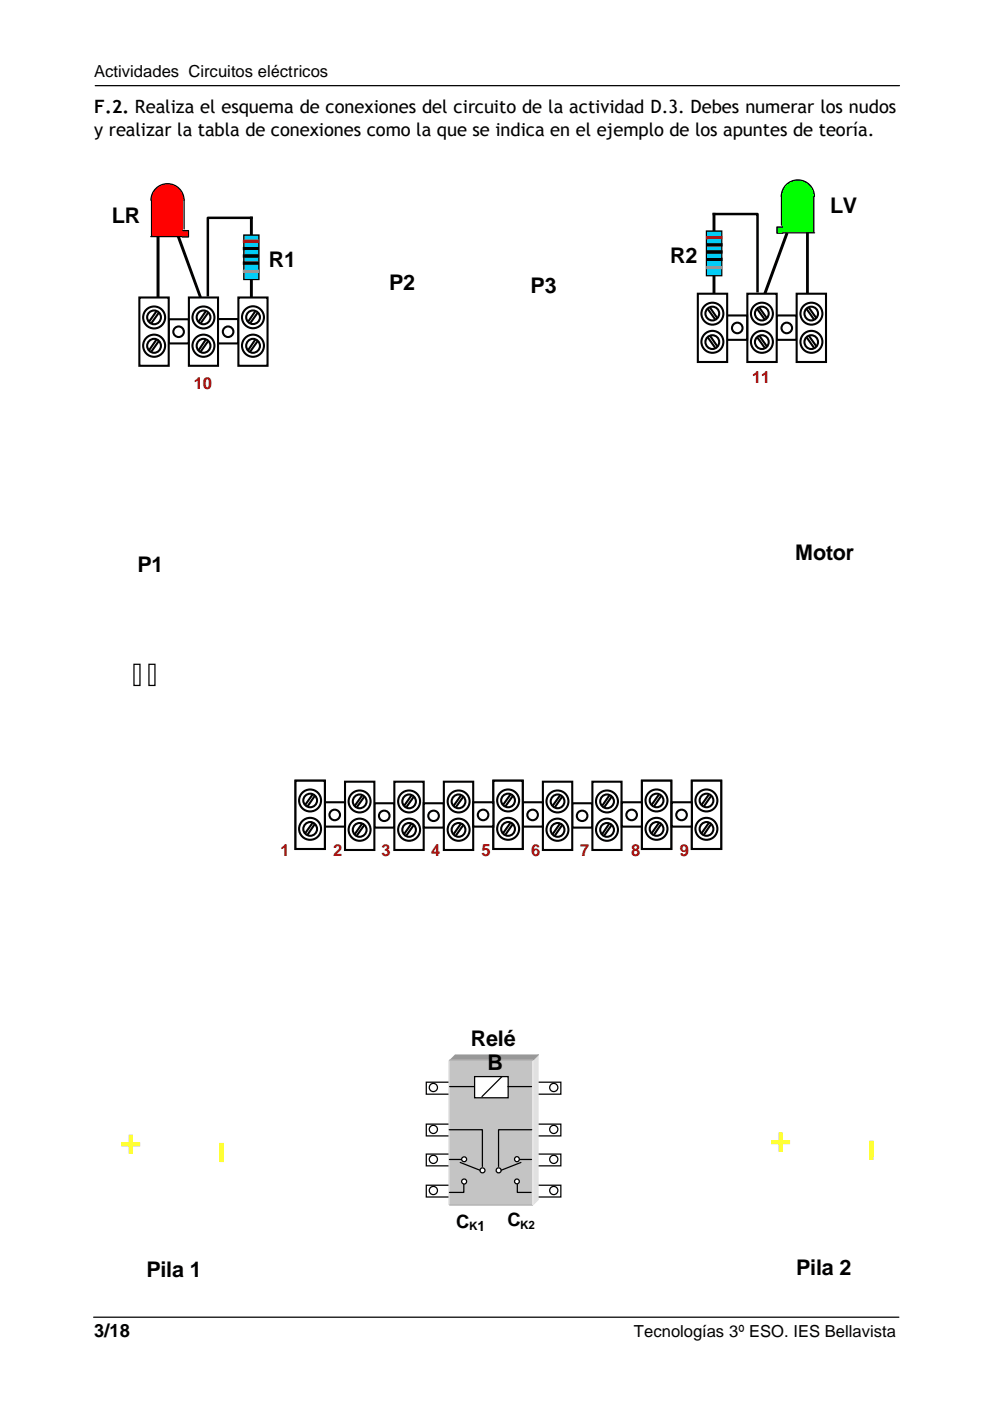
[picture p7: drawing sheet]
<svg xmlns="http://www.w3.org/2000/svg" width="210mm" height="297mm" viewBox="0 0 210 297" stroke-linecap="round" stroke-linejoin="round" font-family="sans-serif">
<path d="M20.2 18.2h170.5M19.9 279.3h170.7" fill="none" stroke="#010101" stroke-width=".26"/>
<g fill="#fff">
<path d="M100.5 244.9h8.5v5.3h-8.5z" fill-rule="evenodd"/>
<path d="M90.3 238.3h5.1v2.5h-5.1z" fill-rule="evenodd"/>
</g>
<path d="M90.4 238.3h5v2.5h-5z" fill="none" stroke="#010101" stroke-width=".26"/>
<circle cx="91.9" cy="239.5" r=".86" fill="#fff"/>
<circle cx="91.9" cy="239.5" r=".86" fill="none" stroke="#010101" stroke-width=".26"/>
<path d="M90.3 244.6h5.1v2.6h-5.1z" fill-rule="evenodd" fill="#fff"/>
<path d="M90.4 244.7h5v2.5h-5z" fill="none" stroke="#010101" stroke-width=".26"/>
<circle cx="91.9" cy="245.8" r=".86" fill="#fff"/>
<circle cx="91.9" cy="245.8" r=".86" fill="none" stroke="#010101" stroke-width=".26"/>
<path d="M90.3 251.2h5.1v2.6h-5.1z" fill-rule="evenodd" fill="#fff"/>
<path d="M90.4 251.3h5v2.5h-5z" fill="none" stroke="#010101" stroke-width=".26"/>
<circle cx="91.9" cy="252.4" r=".87" fill="#fff"/>
<circle cx="91.9" cy="252.4" r=".87" fill="none" stroke="#010101" stroke-width=".26"/>
<path d="M90.3 229.4h5.1v2.5h-5.1z" fill-rule="evenodd" fill="#fff"/>
<path d="M90.4 229.4h5v2.6h-5z" fill="none" stroke="#010101" stroke-width=".26"/>
<circle cx="91.9" cy="230.6" r=".87" fill="#fff"/>
<circle cx="91.9" cy="230.6" r=".87" fill="none" stroke="#010101" stroke-width=".26"/>
<path d="M113.9 238.3h5v2.5h-5z" fill-rule="evenodd" fill="#fff"/>
<path d="M113.9 238.3h5v2.5h-5z" fill="none" stroke="#010101" stroke-width=".26"/>
<circle cx="117.4" cy="239.5" r=".86" fill="#fff"/>
<circle cx="117.4" cy="239.5" r=".86" fill="none" stroke="#010101" stroke-width=".26"/>
<path d="M113.9 244.6h5v2.6h-5z" fill-rule="evenodd" fill="#fff"/>
<path d="M113.9 244.7h5v2.5h-5z" fill="none" stroke="#010101" stroke-width=".26"/>
<circle cx="117.4" cy="245.8" r=".86" fill="#fff"/>
<circle cx="117.4" cy="245.8" r=".86" fill="none" stroke="#010101" stroke-width=".26"/>
<path d="M113.9 251.2h5v2.6h-5z" fill-rule="evenodd" fill="#fff"/>
<path d="M113.9 251.3h5v2.5h-5z" fill="none" stroke="#010101" stroke-width=".26"/>
<circle cx="117.4" cy="252.4" r=".87" fill="#fff"/>
<circle cx="117.4" cy="252.4" r=".87" fill="none" stroke="#010101" stroke-width=".26"/>
<path d="M113.9 229.4h5v2.5h-5z" fill-rule="evenodd" fill="#fff"/>
<path d="M113.9 229.4h5v2.6h-5z" fill="none" stroke="#010101" stroke-width=".26"/>
<circle cx="117.4" cy="230.6" r=".87" fill="#fff"/>
<circle cx="117.4" cy="230.6" r=".87" fill="none" stroke="#010101" stroke-width=".26"/>
<path d="M113 224.8l1.2-1.2v30.7l-1.2 1.2z" fill="#e1e1e1"/>
<path d="M114.2 254.3l-1.2 1.2" fill="none" stroke="#e1e1e1" stroke-width=".21"/>
<path d="M95.2 224.8l1.3-1.2h17.7l-1.2 1.2z" fill="#989898"/>
<path d="M114.2 223.6l-1.2 1.2" fill="none" stroke="#989898" stroke-width=".21"/>
<path d="M95.2 224.8h17.8v30.7h-17.8z" fill-rule="evenodd" fill="#c4c4c4"/>
<path d="M95.2 224.8v30.7" fill="none" stroke="#d6d6d6" stroke-width=".34"/>
<path d="M95.2 224.8h17.8M95.2 255.5h17.8" fill="none" stroke="#b7b7b7" stroke-width=".34"/>
<path d="M113 224.8v30.7" fill="none" stroke="#eaeaea" stroke-width=".34"/>
<path d="M100.6 228.2h7.1v4.5h-7.1z" fill-rule="evenodd" fill="#fff"/>
<path d="M100.6 228.3h7.1v4.4h-7.1zM106.4 228.3l-4.2 4.2M107.7 230.4h5" fill="none" stroke="#010101" stroke-width=".26"/>
<circle cx="98.4" cy="250.5" r=".53" fill="#fff"/>
<circle cx="98.4" cy="250.5" r=".53" fill="none" stroke="#010101" stroke-width=".26"/>
<circle cx="98.4" cy="245.8" r=".52" fill="#fff"/>
<circle cx="98.4" cy="245.8" r=".52" fill="none" stroke="#010101" stroke-width=".26"/>
<circle cx="102.3" cy="248.1" r=".53" fill="#fff"/>
<g fill="none" stroke="#010101" stroke-width=".26">
<path d="M95.2 239.5h7.1v7.8M95.3 245.8h2.5M97.6 246.5l4.2 1.6M98.3 251.1v1.7h-3"/>
<circle cx="102.3" cy="248.1" r=".53"/>
</g>
<circle cx="109.6" cy="250.5" r=".51" fill="#fff"/>
<circle cx="109.6" cy="250.5" r=".51" fill="none" stroke="#010101" stroke-width=".26"/>
<circle cx="109.6" cy="245.8" r=".52" fill="#fff"/>
<circle cx="109.6" cy="245.8" r=".52" fill="none" stroke="#010101" stroke-width=".26"/>
<circle cx="105.7" cy="248.1" r=".53" fill="#fff"/>
<g fill="none" stroke="#010101" stroke-width=".26">
<path d="M95.3 230.4h5.2M112.7 239.5h-7v7.8M109.7 251.1v1.7h2.9M110.2 245.8h2.5M110.4 246.5l-4.1 1.6"/>
<circle cx="105.7" cy="248.1" r=".53"/>
</g>
<path d="M79.3 170.3h4.3v5.1h-4.3z" fill-rule="evenodd" fill="#fff"/>
<path d="M79.4 170.3h4.3v5.2h-4.3z" fill="none" stroke="#010101" stroke-width=".44"/>
<path d="M73.1 165.7h6.2v14.5h-6.2z" fill-rule="evenodd" fill="#fff"/>
<path d="M73.2 165.7h6.2v14.5h-6.2z" fill="none" stroke="#010101" stroke-width=".44"/>
<circle cx="76.3" cy="175.9" r="2.34" fill="#fff"/>
<circle cx="76.3" cy="175.9" r="2.34" fill="none" stroke="#010101" stroke-width=".44"/>
<circle cx="76.3" cy="176" r="1.46" fill="#fff"/>
<g fill="none" stroke="#010101" stroke-width=".44">
<path d="M76.8 174.5l-1.6 2.4M77.3 174.8l-1.7 2.4"/>
<circle cx="76.3" cy="176" r="1.46"/>
</g>
<circle cx="76.2" cy="169.9" r="2.33" fill="#fff"/>
<circle cx="76.2" cy="169.9" r="2.33" fill="none" stroke="#010101" stroke-width=".44"/>
<circle cx="76.3" cy="169.9" r="1.45" fill="#fff"/>
<g fill="none" stroke="#010101" stroke-width=".44">
<path d="M76.8 168.6l-1.6 2.3M77.3 168.8l-1.7 2.4"/>
<circle cx="76.3" cy="169.9" r="1.45"/>
</g>
<path d="M83.6 165.7h6.2v14.5h-6.2z" fill-rule="evenodd" fill="#fff"/>
<path d="M83.6 165.7h6.2v14.5h-6.2z" fill="none" stroke="#010101" stroke-width=".44"/>
<circle cx="86.7" cy="175.9" r="2.33" fill="#fff"/>
<circle cx="86.7" cy="175.9" r="2.33" fill="none" stroke="#010101" stroke-width=".44"/>
<circle cx="86.8" cy="176" r="1.45" fill="#fff"/>
<g fill="none" stroke="#010101" stroke-width=".44">
<path d="M87.3 174.5l-1.7 2.4M87.8 174.8l-1.7 2.4"/>
<circle cx="86.8" cy="176" r="1.45"/>
</g>
<circle cx="86.7" cy="169.9" r="2.33" fill="#fff"/>
<circle cx="86.7" cy="169.9" r="2.33" fill="none" stroke="#010101" stroke-width=".44"/>
<circle cx="86.8" cy="169.9" r="1.45" fill="#fff"/>
<g fill="none" stroke="#010101" stroke-width=".44">
<path d="M87.3 168.6l-1.7 2.3M87.8 168.8l-1.7 2.4"/>
<circle cx="86.8" cy="169.9" r="1.45"/>
</g>
<circle cx="81.5" cy="173" r="1.11" fill="#fff"/>
<circle cx="81.5" cy="173" r="1.11" fill="none" stroke="#010101" stroke-width=".44"/>
<path d="M68.8 170.1h4.3v5.2h-4.3z" fill-rule="evenodd" fill="#fff"/>
<path d="M68.9 170.1h4.3v5.2h-4.3z" fill="none" stroke="#010101" stroke-width=".44"/>
<path d="M62.7 165.5h6.1v14.5h-6.1z" fill-rule="evenodd" fill="#fff"/>
<path d="M62.7 165.5h6.2v14.5h-6.2z" fill="none" stroke="#010101" stroke-width=".44"/>
<circle cx="65.7" cy="175.7" r="2.33" fill="#fff"/>
<circle cx="65.7" cy="175.7" r="2.33" fill="none" stroke="#010101" stroke-width=".44"/>
<circle cx="65.8" cy="175.8" r="1.46" fill="#fff"/>
<g fill="none" stroke="#010101" stroke-width=".44">
<path d="M66.3 174.4l-1.6 2.3M66.8 174.6l-1.6 2.4"/>
<circle cx="65.8" cy="175.8" r="1.46"/>
</g>
<circle cx="65.7" cy="169.7" r="2.33" fill="#fff"/>
<circle cx="65.7" cy="169.7" r="2.33" fill="none" stroke="#010101" stroke-width=".44"/>
<circle cx="65.8" cy="169.7" r="1.45" fill="#fff"/>
<g fill="none" stroke="#010101" stroke-width=".44">
<path d="M66.3 168.4l-1.6 2.3M66.8 168.7l-1.6 2.3"/>
<circle cx="65.8" cy="169.7" r="1.45"/>
</g>
<circle cx="71" cy="172.8" r="1.12" fill="#fff"/>
<circle cx="71" cy="172.8" r="1.12" fill="none" stroke="#010101" stroke-width=".44"/>
<path d="M62.7 165.5h6.1v14.5h-6.1z" fill-rule="evenodd" fill="#fff"/>
<path d="M62.7 165.5h6.2v14.5h-6.2z" fill="none" stroke="#010101" stroke-width=".44"/>
<circle cx="65.7" cy="175.7" r="2.33" fill="#fff"/>
<circle cx="65.7" cy="175.7" r="2.33" fill="none" stroke="#010101" stroke-width=".44"/>
<circle cx="65.8" cy="175.8" r="1.46" fill="#fff"/>
<g fill="none" stroke="#010101" stroke-width=".44">
<path d="M66.3 174.4l-1.6 2.3M66.8 174.6l-1.6 2.4"/>
<circle cx="65.8" cy="175.8" r="1.46"/>
</g>
<circle cx="65.7" cy="169.7" r="2.33" fill="#fff"/>
<circle cx="65.7" cy="169.7" r="2.33" fill="none" stroke="#010101" stroke-width=".44"/>
<circle cx="65.8" cy="169.7" r="1.45" fill="#fff"/>
<g fill="none" stroke="#010101" stroke-width=".44">
<path d="M66.3 168.4l-1.6 2.3M66.8 168.7l-1.6 2.3"/>
<circle cx="65.8" cy="169.7" r="1.45"/>
</g>
<path d="M89.8 170.3h4.3v5.1h-4.3z" fill-rule="evenodd" fill="#fff"/>
<path d="M89.8 170.3h4.3v5.2h-4.3z" fill="none" stroke="#010101" stroke-width=".44"/>
<path d="M94.1 165.7h6.2v14.5h-6.2z" fill-rule="evenodd" fill="#fff"/>
<path d="M94.1 165.7h6.2v14.5h-6.2z" fill="none" stroke="#010101" stroke-width=".44"/>
<circle cx="97.2" cy="175.9" r="2.33" fill="#fff"/>
<circle cx="97.2" cy="175.9" r="2.33" fill="none" stroke="#010101" stroke-width=".44"/>
<circle cx="97.2" cy="176" r="1.47" fill="#fff"/>
<g fill="none" stroke="#010101" stroke-width=".44">
<path d="M97.8 174.5l-1.7 2.4M98.3 174.8l-1.7 2.4"/>
<circle cx="97.2" cy="176" r="1.47"/>
</g>
<circle cx="97.2" cy="169.9" r="2.33" fill="#fff"/>
<circle cx="97.2" cy="169.9" r="2.33" fill="none" stroke="#010101" stroke-width=".44"/>
<circle cx="97.2" cy="169.9" r="1.46" fill="#fff"/>
<g fill="none" stroke="#010101" stroke-width=".44">
<path d="M97.8 168.6l-1.7 2.3M98.3 168.8l-1.7 2.4"/>
<circle cx="97.2" cy="169.9" r="1.46"/>
</g>
<circle cx="91.9" cy="173" r="1.12" fill="#fff"/>
<circle cx="91.9" cy="173" r="1.12" fill="none" stroke="#010101" stroke-width=".44"/>
<path d="M121.3 170.3h4.3v5.1h-4.3z" fill-rule="evenodd" fill="#fff"/>
<path d="M121.3 170.3h4.3v5.2h-4.3z" fill="none" stroke="#010101" stroke-width=".44"/>
<path d="M115.1 165.7h6.2v14.5h-6.2z" fill-rule="evenodd" fill="#fff"/>
<path d="M115.1 165.7h6.2v14.5h-6.2z" fill="none" stroke="#010101" stroke-width=".44"/>
<circle cx="118.2" cy="175.9" r="2.34" fill="#fff"/>
<circle cx="118.2" cy="175.9" r="2.34" fill="none" stroke="#010101" stroke-width=".44"/>
<circle cx="118.2" cy="176" r="1.47" fill="#fff"/>
<g fill="none" stroke="#010101" stroke-width=".44">
<path d="M118.8 174.5l-1.7 2.4M119.3 174.8l-1.7 2.4"/>
<circle cx="118.2" cy="176" r="1.47"/>
</g>
<circle cx="118.2" cy="169.9" r="2.33" fill="#fff"/>
<circle cx="118.2" cy="169.9" r="2.33" fill="none" stroke="#010101" stroke-width=".44"/>
<circle cx="118.2" cy="169.9" r="1.46" fill="#fff"/>
<g fill="none" stroke="#010101" stroke-width=".44">
<path d="M118.8 168.6l-1.7 2.3M119.3 168.8l-1.7 2.4"/>
<circle cx="118.2" cy="169.9" r="1.46"/>
</g>
<path d="M125.6 165.7h6.2v14.5h-6.2z" fill-rule="evenodd" fill="#fff"/>
<path d="M125.6 165.7h6.2v14.5h-6.2z" fill="none" stroke="#010101" stroke-width=".44"/>
<circle cx="128.7" cy="175.9" r="2.33" fill="#fff"/>
<circle cx="128.7" cy="175.9" r="2.33" fill="none" stroke="#010101" stroke-width=".44"/>
<circle cx="128.7" cy="176" r="1.46" fill="#fff"/>
<g fill="none" stroke="#010101" stroke-width=".44">
<path d="M129.2 174.5l-1.6 2.4M129.8 174.8l-1.7 2.4"/>
<circle cx="128.7" cy="176" r="1.46"/>
</g>
<circle cx="128.7" cy="169.9" r="2.33" fill="#fff"/>
<circle cx="128.7" cy="169.9" r="2.33" fill="none" stroke="#010101" stroke-width=".44"/>
<circle cx="128.7" cy="169.9" r="1.45" fill="#fff"/>
<g fill="none" stroke="#010101" stroke-width=".44">
<path d="M129.2 168.6l-1.6 2.3M129.8 168.8l-1.7 2.4"/>
<circle cx="128.7" cy="169.9" r="1.45"/>
</g>
<circle cx="123.4" cy="173" r="1.12" fill="#fff"/>
<circle cx="123.4" cy="173" r="1.12" fill="none" stroke="#010101" stroke-width=".44"/>
<path d="M110.8 170.1h4.3v5.2h-4.3z" fill-rule="evenodd" fill="#fff"/>
<path d="M110.8 170.1h4.3v5.2h-4.3z" fill="none" stroke="#010101" stroke-width=".44"/>
<path d="M104.6 165.5h6.2v14.5h-6.2z" fill-rule="evenodd" fill="#fff"/>
<path d="M104.6 165.5h6.2v14.5h-6.2z" fill="none" stroke="#010101" stroke-width=".44"/>
<circle cx="107.7" cy="175.7" r="2.33" fill="#fff"/>
<circle cx="107.7" cy="175.7" r="2.33" fill="none" stroke="#010101" stroke-width=".44"/>
<circle cx="107.7" cy="175.8" r="1.46" fill="#fff"/>
<g fill="none" stroke="#010101" stroke-width=".44">
<path d="M108.3 174.4l-1.7 2.3M108.8 174.6l-1.7 2.4"/>
<circle cx="107.7" cy="175.8" r="1.46"/>
</g>
<circle cx="107.7" cy="169.7" r="2.33" fill="#fff"/>
<circle cx="107.7" cy="169.7" r="2.33" fill="none" stroke="#010101" stroke-width=".44"/>
<circle cx="107.7" cy="169.7" r="1.46" fill="#fff"/>
<g fill="none" stroke="#010101" stroke-width=".44">
<path d="M108.3 168.4l-1.7 2.3M108.8 168.7l-1.7 2.3"/>
<circle cx="107.7" cy="169.7" r="1.46"/>
</g>
<circle cx="112.9" cy="172.8" r="1.12" fill="#fff"/>
<circle cx="112.9" cy="172.8" r="1.12" fill="none" stroke="#010101" stroke-width=".44"/>
<path d="M104.6 165.5h6.2v14.5h-6.2z" fill-rule="evenodd" fill="#fff"/>
<path d="M104.6 165.5h6.2v14.5h-6.2z" fill="none" stroke="#010101" stroke-width=".44"/>
<circle cx="107.7" cy="175.7" r="2.33" fill="#fff"/>
<circle cx="107.7" cy="175.7" r="2.33" fill="none" stroke="#010101" stroke-width=".44"/>
<circle cx="107.7" cy="175.8" r="1.46" fill="#fff"/>
<g fill="none" stroke="#010101" stroke-width=".44">
<path d="M108.3 174.4l-1.7 2.3M108.8 174.6l-1.7 2.4"/>
<circle cx="107.7" cy="175.8" r="1.46"/>
</g>
<circle cx="107.7" cy="169.7" r="2.33" fill="#fff"/>
<circle cx="107.7" cy="169.7" r="2.33" fill="none" stroke="#010101" stroke-width=".44"/>
<circle cx="107.7" cy="169.7" r="1.46" fill="#fff"/>
<g fill="none" stroke="#010101" stroke-width=".44">
<path d="M108.3 168.4l-1.7 2.3M108.8 168.7l-1.7 2.3"/>
<circle cx="107.7" cy="169.7" r="1.46"/>
</g>
<path d="M100.3 170.1h4.3v5.2h-4.3z" fill-rule="evenodd" fill="#fff"/>
<path d="M100.3 170.1h4.3v5.2h-4.3z" fill="none" stroke="#010101" stroke-width=".44"/>
<circle cx="102.4" cy="172.8" r="1.12" fill="#fff"/>
<circle cx="102.4" cy="172.8" r="1.12" fill="none" stroke="#010101" stroke-width=".44"/>
<path d="M136.1 165.5h6.2v14.5h-6.2z" fill-rule="evenodd" fill="#fff"/>
<path d="M136.1 165.5h6.2v14.5h-6.2z" fill="none" stroke="#010101" stroke-width=".44"/>
<circle cx="139.2" cy="175.7" r="2.33" fill="#fff"/>
<circle cx="139.2" cy="175.7" r="2.33" fill="none" stroke="#010101" stroke-width=".44"/>
<circle cx="139.2" cy="175.8" r="1.46" fill="#fff"/>
<g fill="none" stroke="#010101" stroke-width=".44">
<path d="M139.8 174.4l-1.7 2.3M140.3 174.6l-1.7 2.4"/>
<circle cx="139.2" cy="175.8" r="1.46"/>
</g>
<circle cx="139.2" cy="169.7" r="2.33" fill="#fff"/>
<circle cx="139.2" cy="169.7" r="2.33" fill="none" stroke="#010101" stroke-width=".44"/>
<circle cx="139.2" cy="169.7" r="1.45" fill="#fff"/>
<g fill="none" stroke="#010101" stroke-width=".44">
<path d="M139.8 168.4l-1.7 2.3M140.3 168.7l-1.7 2.3"/>
<circle cx="139.2" cy="169.7" r="1.45"/>
</g>
<path d="M136.1 165.5h6.2v14.5h-6.2z" fill-rule="evenodd" fill="#fff"/>
<path d="M136.1 165.5h6.2v14.5h-6.2z" fill="none" stroke="#010101" stroke-width=".44"/>
<circle cx="139.2" cy="175.7" r="2.33" fill="#fff"/>
<circle cx="139.2" cy="175.7" r="2.33" fill="none" stroke="#010101" stroke-width=".44"/>
<circle cx="139.2" cy="175.8" r="1.46" fill="#fff"/>
<g fill="none" stroke="#010101" stroke-width=".44">
<path d="M139.8 174.4l-1.7 2.3M140.3 174.6l-1.7 2.4"/>
<circle cx="139.2" cy="175.8" r="1.46"/>
</g>
<circle cx="139.2" cy="169.7" r="2.33" fill="#fff"/>
<circle cx="139.2" cy="169.7" r="2.33" fill="none" stroke="#010101" stroke-width=".44"/>
<circle cx="139.2" cy="169.7" r="1.45" fill="#fff"/>
<g fill="none" stroke="#010101" stroke-width=".44">
<path d="M139.8 168.4l-1.7 2.3M140.3 168.7l-1.7 2.3"/>
<circle cx="139.2" cy="169.7" r="1.45"/>
</g>
<path d="M131.8 170.1h4.3v5.2h-4.3z" fill-rule="evenodd" fill="#fff"/>
<path d="M131.8 170.1h4.3v5.2h-4.3z" fill="none" stroke="#010101" stroke-width=".44"/>
<circle cx="133.9" cy="172.8" r="1.12" fill="#fff"/>
<circle cx="133.9" cy="172.8" r="1.12" fill="none" stroke="#010101" stroke-width=".44"/>
<path d="M146.7 165.5h6.2v14.5h-6.2z" fill-rule="evenodd" fill="#fff"/>
<path d="M146.7 165.5h6.2v14.5h-6.2z" fill="none" stroke="#010101" stroke-width=".44"/>
<circle cx="149.8" cy="175.7" r="2.33" fill="#fff"/>
<circle cx="149.8" cy="175.7" r="2.33" fill="none" stroke="#010101" stroke-width=".44"/>
<circle cx="149.8" cy="175.8" r="1.46" fill="#fff"/>
<g fill="none" stroke="#010101" stroke-width=".44">
<path d="M150.4 174.4l-1.7 2.3M150.8 174.6l-1.6 2.4"/>
<circle cx="149.8" cy="175.8" r="1.46"/>
</g>
<circle cx="149.8" cy="169.7" r="2.33" fill="#fff"/>
<circle cx="149.8" cy="169.7" r="2.33" fill="none" stroke="#010101" stroke-width=".44"/>
<circle cx="149.8" cy="169.7" r="1.45" fill="#fff"/>
<g fill="none" stroke="#010101" stroke-width=".44">
<path d="M150.4 168.4l-1.7 2.3M150.8 168.7l-1.6 2.3"/>
<circle cx="149.8" cy="169.7" r="1.45"/>
</g>
<path d="M146.7 165.5h6.2v14.5h-6.2z" fill-rule="evenodd" fill="#fff"/>
<path d="M146.7 165.5h6.2v14.5h-6.2z" fill="none" stroke="#010101" stroke-width=".44"/>
<circle cx="149.8" cy="175.7" r="2.33" fill="#fff"/>
<circle cx="149.8" cy="175.7" r="2.33" fill="none" stroke="#010101" stroke-width=".44"/>
<circle cx="149.8" cy="175.8" r="1.46" fill="#fff"/>
<g fill="none" stroke="#010101" stroke-width=".44">
<path d="M150.4 174.4l-1.7 2.3M150.8 174.6l-1.6 2.4"/>
<circle cx="149.8" cy="175.8" r="1.46"/>
</g>
<circle cx="149.8" cy="169.7" r="2.33" fill="#fff"/>
<circle cx="149.8" cy="169.7" r="2.33" fill="none" stroke="#010101" stroke-width=".44"/>
<circle cx="149.8" cy="169.7" r="1.45" fill="#fff"/>
<g fill="none" stroke="#010101" stroke-width=".44">
<path d="M150.4 168.4l-1.7 2.3M150.8 168.7l-1.6 2.3"/>
<circle cx="149.8" cy="169.7" r="1.45"/>
</g>
<path d="M142.4 170.1h4.3v5.2h-4.3z" fill-rule="evenodd" fill="#fff"/>
<path d="M142.4 170.1h4.3v5.2h-4.3z" fill="none" stroke="#010101" stroke-width=".44"/>
<circle cx="144.5" cy="172.8" r="1.12" fill="#fff"/>
<circle cx="144.5" cy="172.8" r="1.12" fill="none" stroke="#010101" stroke-width=".44"/>
<path d="M32.1 42.4h1.6v7.7h-1.6z" fill-rule="evenodd" fill="#ff0101"/>
<path d="M32 50.2h6.7M32.1 42.3v7.7M39 42.3v6.3" fill="none" stroke="#010101" stroke-width=".26"/>
<g fill="#010101">
<path d="M37.5 50.2l.6-.2 5 13.8-.6 .2zM42.1 63.9a.71 .71 0 0 1 1.4 0 .71 .71 0 0 1-1.4 0z"/>
<path d="M33.2 50.2h.6v14.7h-.6zM32.8 64.9a.71 .71 0 0 1 1.4 0 .71 .71 0 0 1-1.4 0z"/>
</g>
<g fill="#ff0101">
<path d="M38.7 48.9h1.2v1.3h-1.2z"/>
<path d="M32.9 42.3h6v7.7h-6z" fill-rule="evenodd"/>
</g>
<path d="M38.7 48.9h1.3v1.3h-1.3" fill="none" stroke="#010101" stroke-width=".26"/>
<path d="M33 40a3.5 3.5 0 0 1 3.9-.8 3.5 3.5 0 0 1 2.1 3.3h-7a3.5 3.5 0 0 1 1-2.5z" fill-rule="evenodd" fill="#ff0101"/>
<path d="M32 42.5a3.5 3.5 0 0 1 3.5-3.6 3.5 3.5 0 0 1 3.5 3.6" fill="none" stroke="#010101" stroke-width=".26"/>
<path d="M35.8 67.6h4.2v5.2h-4.2z" fill-rule="evenodd" fill="#fff"/>
<path d="M35.8 67.7h4.2v5.1h-4.2z" fill="none" stroke="#010101" stroke-width=".44"/>
<path d="M29.5 63.1h6.3v14.5h-6.3z" fill-rule="evenodd" fill="#fff"/>
<path d="M29.5 63.1h6.3v14.5h-6.3z" fill="none" stroke="#010101" stroke-width=".44"/>
<circle cx="32.7" cy="73.3" r="2.34" fill="#fff"/>
<circle cx="32.7" cy="73.3" r="2.34" fill="none" stroke="#010101" stroke-width=".44"/>
<circle cx="32.7" cy="73.3" r="1.47" fill="#fff"/>
<g fill="none" stroke="#010101" stroke-width=".44">
<path d="M33.2 71.9l-1.6 2.4M33.7 72.2l-1.6 2.3"/>
<circle cx="32.7" cy="73.3" r="1.47"/>
</g>
<circle cx="32.7" cy="67.3" r="2.33" fill="#fff"/>
<circle cx="32.7" cy="67.3" r="2.33" fill="none" stroke="#010101" stroke-width=".44"/>
<circle cx="32.7" cy="67.3" r="1.47" fill="#fff"/>
<g fill="none" stroke="#010101" stroke-width=".44">
<path d="M33.2 65.9l-1.6 2.3M33.7 66.2l-1.6 2.3"/>
<circle cx="32.7" cy="67.3" r="1.47"/>
</g>
<path d="M40 63.1h6.2v14.5h-6.2z" fill-rule="evenodd" fill="#fff"/>
<path d="M40 63.1h6.2v14.5h-6.2z" fill="none" stroke="#010101" stroke-width=".44"/>
<circle cx="43.2" cy="73.3" r="2.34" fill="#fff"/>
<circle cx="43.2" cy="73.3" r="2.34" fill="none" stroke="#010101" stroke-width=".44"/>
<circle cx="43.2" cy="73.3" r="1.47" fill="#fff"/>
<g fill="none" stroke="#010101" stroke-width=".44">
<path d="M43.7 71.9l-1.6 2.4M44.2 72.2l-1.7 2.3"/>
<circle cx="43.2" cy="73.3" r="1.47"/>
</g>
<circle cx="43.1" cy="67.3" r="2.33" fill="#fff"/>
<circle cx="43.1" cy="67.3" r="2.33" fill="none" stroke="#010101" stroke-width=".44"/>
<circle cx="43.2" cy="67.3" r="1.46" fill="#fff"/>
<g fill="none" stroke="#010101" stroke-width=".44">
<path d="M43.7 65.9l-1.6 2.3M44.2 66.2l-1.7 2.3"/>
<circle cx="43.2" cy="67.3" r="1.46"/>
</g>
<circle cx="37.9" cy="70.3" r="1.12" fill="#fff"/>
<circle cx="37.9" cy="70.3" r="1.12" fill="none" stroke="#010101" stroke-width=".44"/>
<path d="M46.2 67.6h4.3v5.2h-4.3z" fill-rule="evenodd" fill="#fff"/>
<path d="M46.2 67.6h4.3v5.2h-4.3z" fill="none" stroke="#010101" stroke-width=".44"/>
<path d="M50.5 63.1h6.2v14.5h-6.2z" fill-rule="evenodd" fill="#fff"/>
<path d="M50.5 63.1h6.2v14.5h-6.2z" fill="none" stroke="#010101" stroke-width=".44"/>
<circle cx="53.6" cy="73.3" r="2.34" fill="#fff"/>
<circle cx="53.6" cy="73.3" r="2.34" fill="none" stroke="#010101" stroke-width=".44"/>
<circle cx="53.7" cy="73.3" r="1.47" fill="#fff"/>
<g fill="none" stroke="#010101" stroke-width=".44">
<path d="M54.2 71.9l-1.6 2.4M54.7 72.2l-1.7 2.3"/>
<circle cx="53.7" cy="73.3" r="1.47"/>
</g>
<circle cx="53.6" cy="67.3" r="2.33" fill="#fff"/>
<circle cx="53.6" cy="67.3" r="2.33" fill="none" stroke="#010101" stroke-width=".44"/>
<circle cx="53.6" cy="67.3" r="1.45" fill="#fff"/>
<g fill="none" stroke="#010101" stroke-width=".44">
<path d="M54.2 65.9l-1.6 2.3M54.7 66.2l-1.7 2.3"/>
<circle cx="53.6" cy="67.3" r="1.45"/>
</g>
<circle cx="48.4" cy="70.3" r="1.12" fill="#fff"/>
<circle cx="48.4" cy="70.3" r="1.12" fill="none" stroke="#010101" stroke-width=".44"/>
<path d="M51.6 49.8h3.3v9.5h-3.3z" fill-rule="evenodd" fill="#01ccff"/>
<path d="M51.7 49.8h3.2v9.5h-3.2z" fill="none" stroke="#010101" stroke-width=".26"/>
<path d="M51.5 52.7h3.4M51.5 54.3h3.4M51.5 55.8h3.4" fill="none" stroke="#010101" stroke-width=".71" stroke-linecap="butt"/>
<path d="M51.5 51.2h3.4" fill="none" stroke="#cc6701" stroke-width=".71" stroke-linecap="butt"/>
<path d="M51.5 57.5h3.4" fill="none" stroke="#969696" stroke-width=".71" stroke-linecap="butt"/>
<path d="M53.3 45.9v3.9M53.3 59.3v3.9" fill="none" stroke="#010101" stroke-width=".62" stroke-linecap="butt"/>
<path d="M53.6 46.2h-9.5v16.7" fill="none" stroke="#010101" stroke-width=".53"/>
<path d="M170.9 41.6h1.6v7.7h-1.6z" fill-rule="evenodd" fill="#01ff01"/>
<path d="M165.7 41.5v6.3M165.9 49.4h6.8M172.6 41.5v7.7" fill="none" stroke="#010101" stroke-width=".26"/>
<g fill="#010101">
<path d="M166.6 49.3l.6 .2-5.1 13.7-.6-.2zM161.1 63.1a.75 .75 0 0 1 1.5 0 .75 .75 0 0 1-1.5 0z"/>
<path d="M170.9 49.4h.6v14.7h-.6zM170.5 64.1a.71 .71 0 0 1 1.4 0 .71 .71 0 0 1-1.4 0z"/>
</g>
<g fill="#01ff01">
<path d="M164.7 48.1h1.2v1.3h-1.2z"/>
<path d="M165.8 41.5h5.9v7.6h-5.9z" fill-rule="evenodd"/>
</g>
<path d="M165.9 48.1h-1.2v1.3h1.3" fill="none" stroke="#010101" stroke-width=".26"/>
<path d="M166.7 39.2a3.5 3.5 0 0 1 3.8-.8 3.5 3.5 0 0 1 2.2 3.3h-7a3.5 3.5 0 0 1 1-2.5z" fill-rule="evenodd" fill="#01ff01"/>
<path d="M165.7 41.7a3.5 3.5 0 0 1 3.5-3.6 3.5 3.5 0 0 1 3.5 3.6" fill="none" stroke="#010101" stroke-width=".26"/>
<path d="M164.6 66.9h4.3v5.1h-4.3z" fill-rule="evenodd" fill="#fff"/>
<path d="M164.6 66.9h4.3v5.2h-4.3z" fill="none" stroke="#010101" stroke-width=".44"/>
<path d="M168.9 62.3h6.2v14.5h-6.2z" fill-rule="evenodd" fill="#fff"/>
<path d="M168.9 62.3h6.2v14.5h-6.2z" fill="none" stroke="#010101" stroke-width=".44"/>
<circle cx="172" cy="72.5" r="2.33" fill="#fff"/>
<circle cx="172" cy="72.5" r="2.33" fill="none" stroke="#010101" stroke-width=".44"/>
<circle cx="172" cy="72.5" r="1.45" fill="#fff"/>
<g fill="none" stroke="#010101" stroke-width=".44">
<path d="M170.9 71.4l1.7 2.3M171.4 71.1l1.7 2.3"/>
<circle cx="172" cy="72.5" r="1.45"/>
</g>
<circle cx="172" cy="66.5" r="2.33" fill="#fff"/>
<circle cx="172" cy="66.5" r="2.33" fill="none" stroke="#010101" stroke-width=".44"/>
<circle cx="172" cy="66.5" r="1.45" fill="#fff"/>
<g fill="none" stroke="#010101" stroke-width=".44">
<path d="M170.9 65.4l1.7 2.3M171.4 65.2l1.7 2.3"/>
<circle cx="172" cy="66.5" r="1.45"/>
</g>
<path d="M158.4 62.3h6.2v14.5h-6.2z" fill-rule="evenodd" fill="#fff"/>
<path d="M158.5 62.3h6.2v14.5h-6.2z" fill="none" stroke="#010101" stroke-width=".44"/>
<circle cx="161.5" cy="72.5" r="2.33" fill="#fff"/>
<circle cx="161.5" cy="72.5" r="2.33" fill="none" stroke="#010101" stroke-width=".44"/>
<circle cx="161.5" cy="72.5" r="1.46" fill="#fff"/>
<g fill="none" stroke="#010101" stroke-width=".44">
<path d="M160.5 71.4l1.6 2.3M161 71.1l1.6 2.3"/>
<circle cx="161.5" cy="72.5" r="1.46"/>
</g>
<circle cx="161.5" cy="66.5" r="2.33" fill="#fff"/>
<circle cx="161.5" cy="66.5" r="2.33" fill="none" stroke="#010101" stroke-width=".44"/>
<circle cx="161.5" cy="66.5" r="1.46" fill="#fff"/>
<g fill="none" stroke="#010101" stroke-width=".44">
<path d="M160.5 65.4l1.6 2.3M161 65.2l1.6 2.3"/>
<circle cx="161.5" cy="66.5" r="1.46"/>
</g>
<circle cx="166.8" cy="69.5" r="1.12" fill="#fff"/>
<circle cx="166.8" cy="69.5" r="1.12" fill="none" stroke="#010101" stroke-width=".44"/>
<path d="M154.1 66.9h4.3v5.1h-4.3z" fill-rule="evenodd" fill="#fff"/>
<path d="M154.1 66.9h4.3v5.2h-4.3z" fill="none" stroke="#010101" stroke-width=".44"/>
<path d="M148 62.3h6.1v14.5h-6.1z" fill-rule="evenodd" fill="#fff"/>
<path d="M148 62.3h6.2v14.5h-6.2z" fill="none" stroke="#010101" stroke-width=".44"/>
<circle cx="151" cy="72.5" r="2.33" fill="#fff"/>
<circle cx="151" cy="72.5" r="2.33" fill="none" stroke="#010101" stroke-width=".44"/>
<circle cx="151" cy="72.5" r="1.46" fill="#fff"/>
<g fill="none" stroke="#010101" stroke-width=".44">
<path d="M150 71.4l1.6 2.3M150.5 71.1l1.6 2.3"/>
<circle cx="151" cy="72.5" r="1.46"/>
</g>
<circle cx="151" cy="66.5" r="2.33" fill="#fff"/>
<circle cx="151" cy="66.5" r="2.33" fill="none" stroke="#010101" stroke-width=".44"/>
<circle cx="151" cy="66.5" r="1.46" fill="#fff"/>
<g fill="none" stroke="#010101" stroke-width=".44">
<path d="M150 65.4l1.6 2.3M150.5 65.2l1.6 2.3"/>
<circle cx="151" cy="66.5" r="1.46"/>
</g>
<circle cx="156.3" cy="69.5" r="1.12" fill="#fff"/>
<circle cx="156.3" cy="69.5" r="1.12" fill="none" stroke="#010101" stroke-width=".44"/>
<path d="M149.7 49h3.3v9.5h-3.3z" fill-rule="evenodd" fill="#01ccff"/>
<path d="M149.8 49h3.2v9.5h-3.2z" fill="none" stroke="#010101" stroke-width=".26"/>
<path d="M149.7 51.9h3.5M149.7 53.4h3.5M149.7 55h3.5" fill="none" stroke="#010101" stroke-width=".71" stroke-linecap="butt"/>
<path d="M149.7 50.4h3.5" fill="none" stroke="#cc6701" stroke-width=".71" stroke-linecap="butt"/>
<path d="M149.7 56.7h3.5" fill="none" stroke="#969696" stroke-width=".71" stroke-linecap="butt"/>
<path d="M151.4 45.1v3.9M151.4 58.5v3.8" fill="none" stroke="#010101" stroke-width=".62" stroke-linecap="butt"/>
<path d="M151.1 45.4h9.5v16.6" fill="none" stroke="#010101" stroke-width=".53"/>
<path d="M25.7 242.6h4M27.7 240.6v4M47 242.3v4.1" fill="none" stroke="#ffff01" stroke-width=".88" stroke-linecap="butt"/>
<path d="M28.4 140.8h1.2v4.5h-1.2z" fill-rule="evenodd" fill="#fff"/>
<path d="M28.4 140.8h1.3v4.5h-1.3z" fill="none" stroke="#010101" stroke-width=".26"/>
<path d="M31.6 140.8h1.2v4.5h-1.2z" fill-rule="evenodd" fill="#fff"/>
<path d="M31.6 140.8h1.3v4.5h-1.3z" fill="none" stroke="#010101" stroke-width=".26"/>
<path d="M163.5 242.1h4M165.5 240.1v4.1M184.8 241.9l-.1 4" fill="none" stroke="#ffff01" stroke-width=".88" stroke-linecap="butt"/>
<g font-size="4.6">
<text x="23.7" y="47.4">LR</text>
<text x="176" y="45.3">LV</text>
<text x="57" y="56.6">R1</text>
<text x="142.1" y="55.8">R2</text>
<text x="82.5" y="61.4">P2</text>
<text x="112.5" y="62.1">P3</text>
<text x="168.6" y="118.7">Motor</text>
<text x="29.1" y="121.2">P1</text>
<text x="99.8" y="221.7">Relé</text>
<text x="103.3" y="226.9">B</text>
<text x="31" y="270.8">Pila 1</text>
<text x="168.8" y="270.3">Pila 2</text>
</g>
<g font-size="3.9">
<text x="20" y="23.9">F.2. Realiza el esquema de conexiones del circuito de la actividad D.3. Debes numerar los nudos</text>
<text x="20" y="28.9">y realizar la tabla de conexiones como la que se indica en el ejemplo de los apuntes de teoría.</text>
<text x="96.7" y="260.3">C</text>
<text x="107.6" y="260">C</text>
<text x="20" y="283.5">3/18</text>
</g>
<g font-size="3.5">
<text x="20" y="16.4">Actividades Circuitos eléctricos</text>
<text x="134.4" y="283.5">Tecnologías 3º ESO. IES Bellavista</text>
</g>
<g font-size="3.5" fill="#c00">
<text x="41.1" y="82.4">10</text>
<text x="159.5" y="81.1">11</text>
<text x="59.5" y="181.4">1</text>
<text x="70.6" y="181.4">2</text>
<text x="80.9" y="181.4">3</text>
<text x="91.4" y="181.4">4</text>
<text x="102.1" y="181.4">5</text>
<text x="112.6" y="181.4">6</text>
<text x="123" y="181.4">7</text>
<text x="133.8" y="181.4">8</text>
<text x="144.1" y="181.4">9</text>
</g>
<text font-size="3" x="101.2" y="261">1</text>
<g font-size="2.5">
<text x="99.5" y="260.8">K</text>
<text x="110.3" y="260.5">K2</text>
</g>
</svg>
